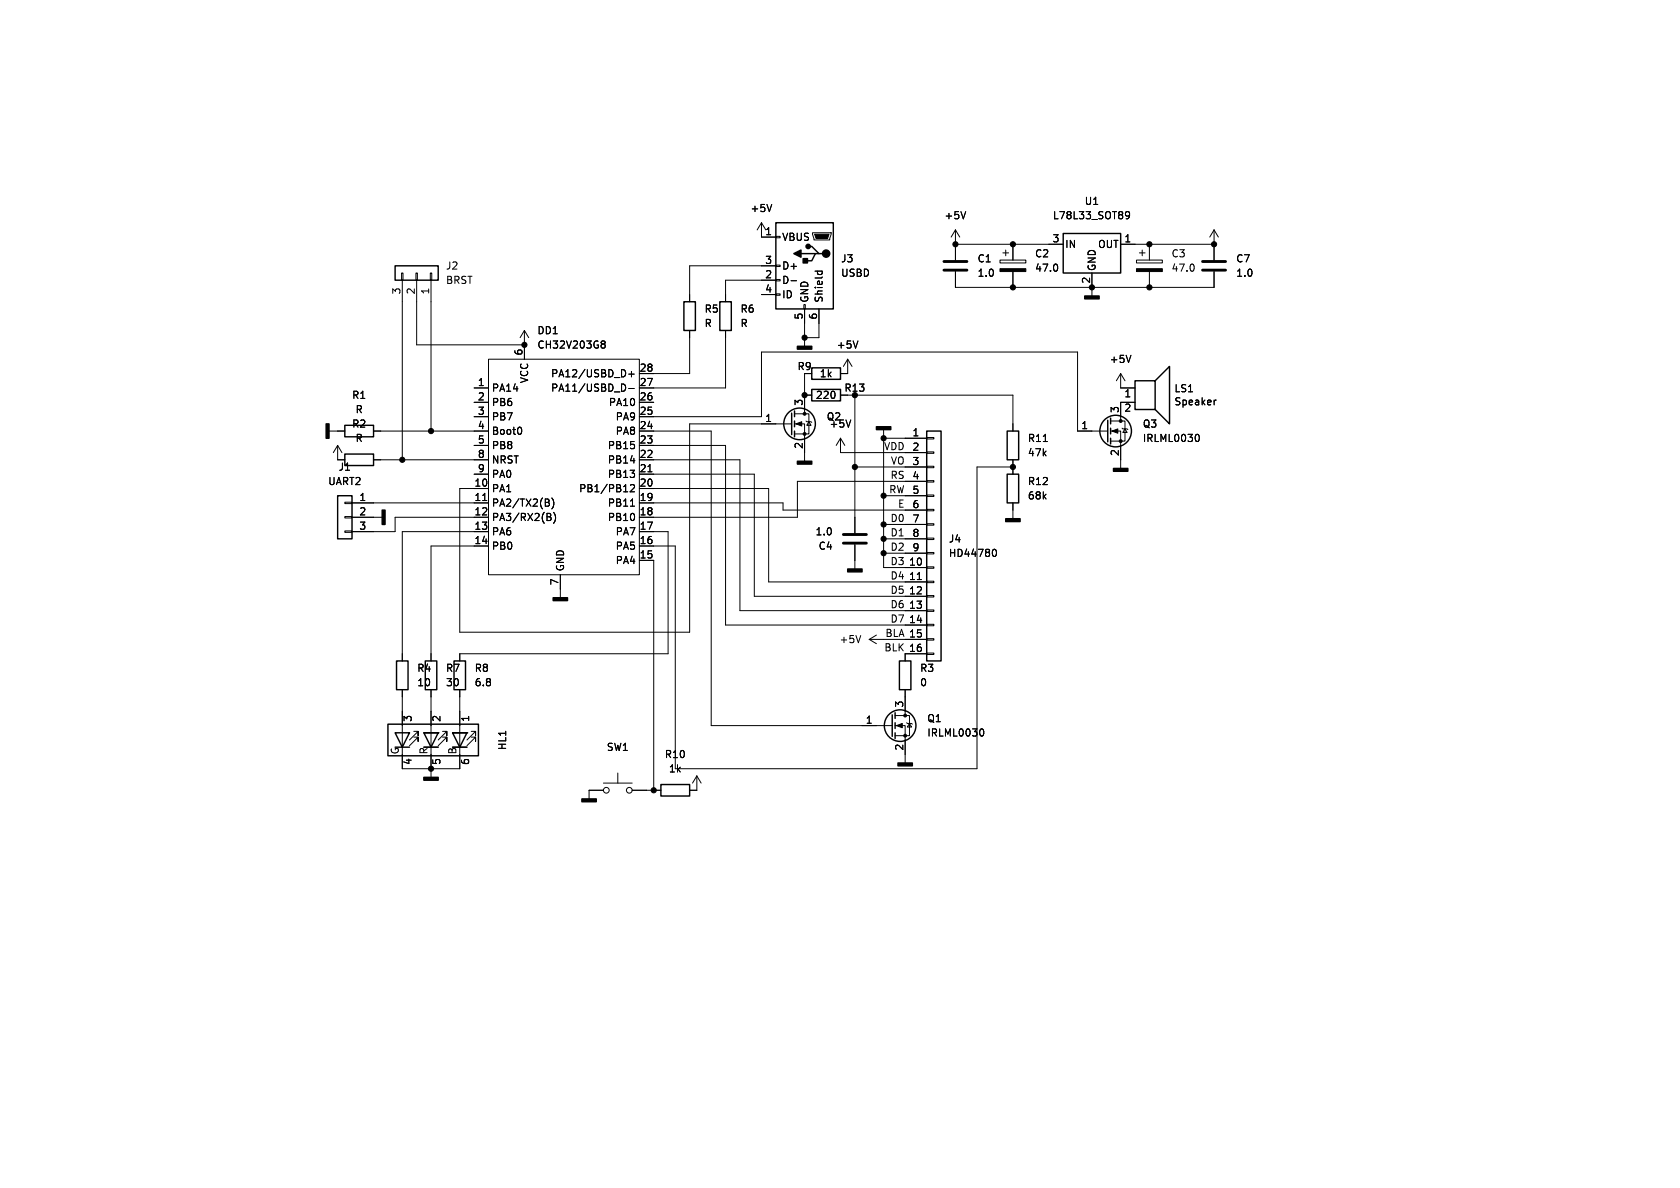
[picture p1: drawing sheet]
<svg xmlns="http://www.w3.org/2000/svg" width="297mm" height="210mm" viewBox="0 0 297 210" stroke-linecap="round" stroke-linejoin="round" font-family="sans-serif">
<g fill="#000" stroke="#000" stroke-width=".25">
<path d="M140.3 44.8l1.3-.6v1.3zM142 45.7h.7v.8h-.7zM191.8 52.3h2.5v.5h-2.5zM57.7 74.9h.5v2.6h-.5zM141 61.2h2.5v.5h-2.5zM154.9 75.4h2.6v.5h-2.6zM67.6 90.2h.5v2.5h-.5zM141 81.5h2.5v.5h-2.5zM177.8 91.7h2.5v.5h-2.5zM196.8 82.8h2.6v.5h-2.6zM97.8 105.7h2.5v.5h-2.5zM149.9 100.6h2.5v.5h-2.5z"/>
<path d="M74.9 137.4h2.6v.5h-2.6zM158.7 134.9h2.6v.5h-2.6zM102.9 141.2h2.5v.5h-2.5z"/>
<circle cx="142.9" cy="43.6" r=".38"/>
<circle cx="146" cy="44.8" r=".63"/>
</g>
<g fill="none" stroke="#000" stroke-width=".18">
<path d="M134.6 39.4l-.7 1.2M134.6 39.4v2.5h2.6M134.6 39.4l.8 1.2M136.4 36.1l-.4 1.3M170.7 37.4l-.4 1.3M199 37.5l.2-.1 .4 .1a.84 .84 0 0 1-.3 1.2h-.2M199.7 38l-.2 .2-.5-.1M71 48.3h.2v1.2h-.2zM71.1 49.5v31.8M73.5 48.3h.3v1.2h-.3zM73.7 49.5v11.5h19M76.1 48.3h.2v1.2h-.2z"/>
<path d="M76.2 49.5v26.7M92.7 58.4v5.1M92.7 58.4l-.8 1.3M92.7 58.4l.8 1.3M121.9 58.4v7.6h-8.9M128.3 58.4v10.2h-15.3M134.6 52.1h2.6M137.2 51.9h.7v.3h-.7zM137.2 49.4h.7v.3h-.7zM137.2 46.9h.7v.2h-.7zM137.2 41.8h.7v.2h-.7zM137.2 47h-15.3v6.3"/>
<path d="M137.2 49.5h-8.9v3.8M139.8 49.6h1M142.1 53.8h.3v.8h-.3zM142.2 54.6v6.6M143.6 41.1h3.3v.3l-.2 1h-2.8zM144.1 47.9h1.3M144.6 47.9l-.1 .4M144.8 54.6v5.1h-2.6M145.3 47.9l.1 .4M168.9 40.6v5.4M168.9 48v2.8h45.7v-2.8M168.9 40.6l-.8 1.3"/>
<path d="M168.9 40.6l.8 1.3M168.9 43.2h19.1M176.8 46h4.6v.5h-4.6zM177.3 44.7h1M177.8 44.2v1M179.1 43.2v2.8M179.1 48v2.8M186.9 46.8l.1 .4-.1 .6M193 48.3v4M198.1 43.2h16.5M200.9 46h4.6v.5h-4.6zM201.4 44.7h1"/>
<path d="M201.9 44.2v1M203.2 43.2v2.8M203.2 48v2.8M211 46.8l.1 .4-.1 .6M214.6 40.6v5.4M214.6 40.6l-.7 1.3M214.6 40.6l.8 1.3M58.2 76.2h2.8M59.7 78.7v2.6h1.3M59.7 78.7l-.8 1.3M59.7 78.7l.8 1.3M66 76.2h20.4"/>
<path d="M83.8 68.6h2.6M83.8 71.1h2.6M83.8 78.7h2.6M83.8 73.7h2.6M86.4 63.5h26.6v38.1h-26.6zM91.9 75.5a.79 .79 0 0 1 0 1.3M106.4 60.8h.1M106.4 60.3h.3l.2 .1 .1 .2-.3 .2M106.5 60.8h.2M106.5 60.8l-.1 .1M106.7 60.8l.3 .3-.1 .3-.2 .1h-.3M110.4 68l.2 .4-.2 .7"/>
<path d="M111.2 68.7h.9M111.2 66.1h.9M111.6 65.7v.9M113 76.2h12.7v52.1h32M113 73.7h21.6v-11.5h55.9v14h5.3M113 71.1h2.6M113 78.7h15.3v31.8h35.5M140 74.9h-18.1v36.9h-40.6v-25.4h5.1M140.5 74.9h1.7v6.6M140.5 73.2h2.5v3.5h-2.5M142.2 66v7.2M142.2 69.9h1.3"/>
<path d="M142.5 74.4l.1 .1h.8l.1 .2M143 74.5l.4 .7h-.8zM148.6 69.9h1.3M148.6 77.5v2.5h15.2M148.6 77.5l-.8 1.2M148.6 77.5l.8 1.2M149.9 63.5v2.5h-1.3M149.9 63.5l-.8 1.3M149.9 63.5l.7 1.3M150.4 74.2l-.4 1.3M151.7 60.3l-.4 1.2M156.2 77.5h7.6"/>
<path d="M156.2 75.9v24.4h7.6M163.8 79.9h1.3v.2h-1.3zM163.8 77.3h1.3v.3h-1.3zM179.1 76.2v-6.3h-28v24.3M184.4 78h.8M196.3 76.2h1.8v6.6M196.3 74.4h2.6v3.6h-2.6M198.1 66v2.6h2.6M198.1 66l-.7 1.3M198.1 66l.8 1.3M198.4 75.7l.1 .1h.8l.1 .1M198.9 75.8l.4 .7h-.8z"/>
<path d="M199.9 62.8l-.4 1.3M200.7 71.1h-2.6v3.3M211.6 76.8a.68 .68 0 0 1 .4 .6 .68 .68 0 0 1-.4 .6M215 70.7l-.3 .1M61 93.9h1.2v.2h-1.2zM61 91.3h1.2v.3h-1.2zM61 88.8h1.2v.2h-1.2zM62.2 88.9h24.2M62.2 91.4h5.4M66 81.3h20.4M83.8 83.8h2.6M85.3 88.5h.8"/>
<path d="M86.4 91.4h-16.6v2.6h-7.6M86.4 94h-15.3v22.8M86.4 96.5h-10.2v20.3M96.4 88.2l.6 .1 .1 .3-.3 .2M96.4 88.8h.4M96.7 90.7l.6 .2 .1 .2-.3 .3M96.7 91.4h.4M96.8 88.8l.3 .3v.3l-.7 .1M97.1 91.4l.3 .2v.3l-.7 .1M97.6 88a1.46 1.46 0 0 1 0 2M97.9 90.6a1.46 1.46 0 0 1 0 1.9M111.5 89.5h.7"/>
<path d="M111.5 85.8l.4-.1 .3 .3-.8 .9h.8M113 86.4h22.9v16.5h27.9M113 88.9h25.4v1.3h25.4M113 94h5.1v21.6h-36.8v1.2M113 99.1h2.6v40.6M113 83.8h20.3v21.6h30.5M113 81.3h17.8v26.7h33M114.5 83.4h.8M151.1 82.6h12.7M151.1 96.3v4.3M156.2 87.6h7.6M156.2 92.7h7.6"/>
<path d="M156.2 95.3h7.6M156.2 97.8h7.6M163.8 97.7h1.3v.2h-1.3zM163.8 95.1h1.3v.3h-1.3zM163.8 92.6h1.3v.2h-1.3zM163.8 90h1.3v.3h-1.3zM163.8 87.5h1.3v.3h-1.3zM163.8 85h1.3v.2h-1.3zM163.8 82.4h1.3v.3h-1.3zM163.8 85.1h-22.8v6.3h-28M175.6 97.2l.1-.1a.68 .68 0 0 1 .5 .6 .68 .68 0 0 1-.5 .7l-.1-.1M179.1 82.6h-6.4v53.3h-53.3v-39.4h-6.4"/>
<path d="M179.1 81.3v2.5M179.1 88.9v2.8M99.1 101.6v4.1M152.2 112.3l-.5 1.3M153.7 113h10.1M153.7 113l1.2 .8M154.9 112.3l-1.2 .7M162.2 102.5h.7M163.8 115.4h1.3v.3h-1.3zM163.8 112.9h1.3v.3h-1.3zM163.8 110.4h1.3v.2h-1.3zM163.8 107.8h1.3v.3h-1.3z"/>
<path d="M163.8 105.3h1.3v.2h-1.3zM163.8 102.7h1.3v.3h-1.3zM163.8 100.2h1.3v.3h-1.3zM163.8 115.6h-3.8v1.2M71.1 121.9v10.2M71.1 133.4v2.5h10.2v-2.5M73.2 129.3h.7v.7v-.7l-1.5 1.5M73.2 130.3h.7v.8v-.8l-1.5 1.5M74.9 129.5h2.6zM74.9 132.1h2.6M76.2 121.9v10.2M76.2 133.4v4"/>
<path d="M77.5 129.5h.1M78.2 129.3h.8v.7v-.7l-1.5 1.5M78.2 130.3h.8v.8v-.8l-1.5 1.5M80 129.5h2.5zM80 132.1h2.5M81.3 121.9v10.2M82.5 129.5h.1M83.3 129.3h.8v.7v-.7l-1.6 1.5M83.3 130.3h.8v.8v-.8l-1.6 1.5M106.7 139.7h-2.6v1.5M106.7 138.4h5.1M109.2 136.7v1.7"/>
<path d="M111.8 139.7h5M123.2 137.2v2.5h-1.3M123.2 137.2l-.8 1.2M123.2 137.2l.8 1.2M158.2 128.3h1.8v6.6M158.2 126.5h2.6v3.5h-2.6M160 121.9v4.6M160.3 127.8l.1 .1h.8l.1 .1M160.8 127.9l.4 .6h-.8zM173.5 128.8a.68 .68 0 0 1 .4 .7 .68 .68 0 0 1-.4 .6"/>
<circle cx="107.2" cy="139.7" r=".51"/>
<circle cx="111.3" cy="139.7" r=".51"/>
</g>
<g fill="none" stroke="#000" stroke-width=".25">
<path d="M137.2 39.4h10.1v15.2h-10.1zM69.8 47h7.7v2.5h-7.7zM120.9 53.3h2v5.1h-2zM127.3 53.3h2v5.1h-2zM141.6 44.8h2.5M142.9 43.6h.6l1.3 1.2h.6M144.8 44.8h-.7l-.6 1.3h-1.3M188 41.3h10.1v7h-10.1zM61 75.2h5v2h-5zM140 73v3.8M140.5 72.6v1.1M140.5 74.4v1"/>
<path d="M140.5 76.2v1M143.5 65h5.1v2.1h-5.1zM143.5 68.8h5.1v2.1h-5.1zM163.8 76.2h2.6v40.6h-2.6zM178.1 76.2h2v5.1h-2zM195.8 74.3v3.8M196.3 73.9v1M196.3 75.7v1M196.3 77.5v1M200.7 67.3h3.5v5.1h-3.5zM204.2 67.3l2.6-2.5v10.1l-2.6-2.5M59.7 87.6h2.5v7.7h-2.5z"/>
<path d="M61 80.3h5v2h-5zM178.1 83.8h2v5.1h-2zM70.1 116.8h2v5.1h-2zM75.2 116.8h2v5.1h-2zM80.3 116.8h2v5.1h-2zM159 116.8h2v5.1h-2zM68.6 128h16v5.6h-16zM69.8 129.5h2.6l-1.3 2.6zM69.8 132.1h2.6M74.9 129.5h2.6l-1.3 2.6zM74.9 132.1h2.6M80 129.5h2.5l-1.2 2.6z"/>
<path d="M80 132.1h2.5M116.8 138.7h5.1v2h-5.1zM157.7 126.4v3.8M158.2 126v1M158.2 127.8v1M158.2 129.5v1.1"/>
<circle cx="141.4" cy="74.9" r="2.79"/>
<circle cx="197.2" cy="76.2" r="2.79"/>
<circle cx="159.1" cy="128.3" r="2.79"/>
</g>
<g fill="#000" stroke="#000" stroke-width=".18">
<path d="M144 41.4h2.6l-.3 .8h-2zM176.8 47.5h4.6v.5h-4.6zM200.9 47.5h4.6v.5h-4.6zM140.7 74.9l1-.4v.8zM196.6 76.2l1-.4v.8zM158.5 128.3l1-.4v.8z"/>
<circle cx="142.2" cy="59.7" r=".46"/>
<circle cx="168.9" cy="43.2" r=".46"/>
<circle cx="179.1" cy="43.2" r=".46"/>
<circle cx="179.1" cy="50.8" r=".46"/>
<circle cx="193" cy="50.8" r=".46"/>
<circle cx="203.2" cy="43.2" r=".46"/>
<circle cx="203.2" cy="50.8" r=".46"/>
<circle cx="214.6" cy="43.2" r=".46"/>
<circle cx="76.2" cy="76.2" r=".46"/>
<circle cx="92.7" cy="61" r=".46"/>
<circle cx="142.2" cy="69.9" r=".46"/>
<circle cx="142.2" cy="73.2" r=".25"/>
<circle cx="142.2" cy="76.7" r=".25"/>
<circle cx="151.1" cy="69.9" r=".46"/>
<circle cx="156.2" cy="77.5" r=".46"/>
<circle cx="198.1" cy="74.4" r=".25"/>
<circle cx="198.1" cy="78" r=".25"/>
<circle cx="71.1" cy="81.3" r=".46"/>
<circle cx="151.1" cy="82.6" r=".46"/>
<circle cx="156.2" cy="92.7" r=".46"/>
<circle cx="156.2" cy="95.3" r=".46"/>
<circle cx="156.2" cy="97.8" r=".46"/>
<circle cx="156.2" cy="87.6" r=".46"/>
<circle cx="179.1" cy="82.6" r=".46"/>
<circle cx="76.2" cy="135.9" r=".46"/>
<circle cx="115.6" cy="139.7" r=".46"/>
<circle cx="160" cy="130" r=".25"/>
<circle cx="160" cy="126.5" r=".25"/>
</g>
<path d="M166.9 47.8h4M166.9 46.2h4M212.6 47.8h4.1M212.6 46.2h4.1M149.1 94.5h4.1M149.1 96h4.1" fill="none" stroke="#000" stroke-width=".51"/>
<g font-size="1.8">
<text x="132.6" y="37.7">+5V</text>
<text x="135.2" y="41.7">1</text>
<text x="166.9" y="39">+5V</text>
<text x="186" y="39">L78L33_SOT89</text>
<text x="191.7" y="36.4">U1</text>
<text x="78.7" y="47.9">J2</text>
<text x="135.2" y="46.7">3</text>
<text x="138.2" y="42.8">VBUS</text>
<text x="138.2" y="47.9">D+</text>
<text x="148.6" y="46.6">J3</text>
<text x="172.7" y="46.6">C1</text>
<text x="182.9" y="45.7">C2</text>
<text x="186" y="42.9">3</text>
<text x="188.2" y="44">IN</text>
<text x="194" y="44">OUT</text>
<text x="198.7" y="42.9">1</text>
<text x="207" y="45.7">C3</text>
<text x="218.4" y="46.6">C7</text>
<text x="70.9" y="52.1" transform="rotate(-90 70.9 52.1)">3</text>
<text x="73.4" y="52.1" transform="rotate(-90 73.4 52.1)">2</text>
<text x="75.9" y="52.1" transform="rotate(-90 75.9 52.1)">1</text>
<text x="78.7" y="50.4">BRST</text>
<text x="135.2" y="49.3">2</text>
<text x="135.2" y="51.8">4</text>
<text x="138.2" y="50.4">D-</text>
<text x="138.2" y="52.9">ID</text>
<text x="143.1" y="53.6" transform="rotate(-90 143.1 53.6)">GND</text>
<text x="145.6" y="53.6" transform="rotate(-90 145.6 53.6)">Shield</text>
<text x="148.6" y="49.1">USBD</text>
<text x="172.7" y="49.1">1.0</text>
<text x="182.9" y="48.2">47.0</text>
<text x="192.8" y="50.2" transform="rotate(-90 192.8 50.2)">2</text>
<text x="193.9" y="48" transform="rotate(-90 193.9 48)">GND</text>
<text x="207" y="48.2">47.0</text>
<text x="218.4" y="49.1">1.0</text>
<text x="94.9" y="59.3">DD1</text>
<text x="124.5" y="55.5">R5</text>
<text x="124.5" y="58">R</text>
<text x="130.8" y="55.5">R6</text>
<text x="130.8" y="58">R</text>
<text x="142" y="56.6" transform="rotate(-90 142 56.6)">5</text>
<text x="144.5" y="56.6" transform="rotate(-90 144.5 56.6)">6</text>
<text x="92.5" y="62.9" transform="rotate(-90 92.5 62.9)">6</text>
<text x="94.9" y="61.8">CH32V203G8</text>
<text x="113" y="65.8">28</text>
<text x="140.9" y="65.6">R9</text>
<text x="147.8" y="61.8">+5V</text>
<text x="196.1" y="64.4">+5V</text>
<text x="62.2" y="70.7">R1</text>
<text x="84.4" y="68.3">1</text>
<text x="84.4" y="70.9">2</text>
<text x="86.9" y="69.4">PA14</text>
<text x="86.9" y="72">PB6</text>
<text x="93.6" y="67.8" transform="rotate(-90 93.6 67.8)">VCC</text>
<text x="97.3" y="69.4">PA11/USBD_D-</text>
<text x="97.3" y="66.9">PA12/USBD_D+</text>
<text x="107.5" y="72">PA10</text>
<text x="113" y="70.9">26</text>
<text x="113" y="68.3">27</text>
<text x="142" y="71.8" transform="rotate(-90 142 71.8)">3</text>
<text x="144.1" y="70.7">220</text>
<text x="144.8" y="66.9">1k</text>
<text x="149.2" y="69.4">R13</text>
<text x="198.7" y="70.6">1</text>
<text x="207.5" y="69.5">LS1</text>
<text x="207.5" y="71.9">Speaker</text>
<text x="62.2" y="75.8">R2</text>
<text x="62.8" y="73.3">R</text>
<text x="84.4" y="73.4">3</text>
<text x="84.4" y="75.9">4</text>
<text x="86.9" y="74.5">PB7</text>
<text x="86.9" y="77.1">Boot0</text>
<text x="108.8" y="77.1">PA8</text>
<text x="108.8" y="74.5">PA9</text>
<text x="113" y="75.9">24</text>
<text x="113" y="73.4">25</text>
<text x="135.2" y="74.7">1</text>
<text x="146.1" y="74.5">Q2</text>
<text x="146.6" y="75.8">+5V</text>
<text x="161.2" y="77.2">1</text>
<text x="191.1" y="75.9">1</text>
<text x="197.9" y="73.1" transform="rotate(-90 197.9 73.1)">3</text>
<text x="198.7" y="73.1">2</text>
<text x="201.9" y="75.8">Q3</text>
<text x="59.8" y="83.4">J1</text>
<text x="62.8" y="78.3">R</text>
<text x="84.4" y="78.5">5</text>
<text x="84.4" y="81">8</text>
<text x="84.4" y="83.6">9</text>
<text x="86.9" y="79.6">PB8</text>
<text x="86.9" y="82.1">NRST</text>
<text x="107.4" y="82.1">PB14</text>
<text x="107.4" y="79.6">PB15</text>
<text x="113" y="83.6">21</text>
<text x="113" y="81">22</text>
<text x="113" y="78.5">23</text>
<text x="142" y="79.4" transform="rotate(-90 142 79.4)">2</text>
<text x="156.2" y="79.7">VDD</text>
<text x="157.4" y="82.2">VO</text>
<text x="161.2" y="79.8">2</text>
<text x="161.2" y="82.3">3</text>
<text x="181.6" y="80.9">47k</text>
<text x="181.6" y="78.3">R11</text>
<text x="197.9" y="80.7" transform="rotate(-90 197.9 80.7)">2</text>
<text x="201.9" y="78.3">IRLML0030</text>
<text x="57.9" y="86">UART2</text>
<text x="63.4" y="88.6">1</text>
<text x="83.8" y="86.1">10</text>
<text x="83.8" y="88.6">11</text>
<text x="86.9" y="87.2">PA1</text>
<text x="86.9" y="89.8">PA2/TX2(B)</text>
<text x="86.9" y="84.7">PA0</text>
<text x="102.3" y="87.2">PB1/PB12</text>
<text x="107.4" y="89.8">PB11</text>
<text x="107.4" y="84.7">PB13</text>
<text x="113" y="88.6">19</text>
<text x="113" y="86.1">20</text>
<text x="157.1" y="87.3">RW 5</text>
<text x="157.3" y="84.7">RS</text>
<text x="158.7" y="89.8">E</text>
<text x="161.2" y="84.8">4</text>
<text x="161.2" y="89.9">6</text>
<text x="161.2" y="87.4">5</text>
<text x="181.6" y="88.5">68k</text>
<text x="181.6" y="86">R12</text>
<text x="63.4" y="91.2">2</text>
<text x="63.4" y="93.7">3</text>
<text x="83.8" y="91.2">12</text>
<text x="83.8" y="93.7">13</text>
<text x="86.9" y="92.3">PA3/RX2(B)</text>
<text x="86.9" y="94.8">PA6</text>
<text x="107.4" y="92.3">PB10</text>
<text x="108.8" y="94.8">PA7</text>
<text x="113" y="93.7">17</text>
<text x="113" y="91.2">18</text>
<text x="144.1" y="94.8">1.0</text>
<text x="157.3" y="94.9">D1</text>
<text x="157.3" y="92.4">D0</text>
<text x="161.2" y="92.5">7</text>
<text x="161.2" y="95">8</text>
<text x="83.8" y="96.3">14</text>
<text x="86.9" y="97.4">PB0</text>
<text x="99.9" y="101.1" transform="rotate(-90 99.9 101.1)">GND</text>
<text x="108.8" y="99.9">PA4</text>
<text x="108.8" y="97.4">PA5</text>
<text x="113" y="98.8">15</text>
<text x="113" y="96.3">16</text>
<text x="144.6" y="97.4">C4</text>
<text x="157.3" y="100">D3</text>
<text x="157.3" y="97.4">D2</text>
<text x="160.6" y="100.1">10</text>
<text x="161.2" y="97.5">9</text>
<text x="167.6" y="96.1">J4</text>
<text x="167.6" y="98.7">HD44780</text>
<text x="98.8" y="103.6" transform="rotate(-90 98.8 103.6)">7</text>
<text x="157.3" y="105.1">D5</text>
<text x="157.3" y="107.6">D6</text>
<text x="157.3" y="102.5">D4</text>
<text x="160.6" y="102.6">11</text>
<text x="160.6" y="105.2">12</text>
<text x="160.6" y="107.7">13</text>
<text x="148.3" y="113.9">+5V</text>
<text x="156.4" y="112.7">BLA 15</text>
<text x="157.3" y="110.1">D7</text>
<text x="160.6" y="110.2">14</text>
<text x="160.6" y="112.8">15</text>
<text x="73.7" y="119">R4</text>
<text x="78.7" y="119">R7</text>
<text x="83.8" y="119">R8</text>
<text x="156.2" y="115.2">BLK 16</text>
<text x="160.6" y="115.3">16</text>
<text x="162.6" y="119">R3</text>
<text x="73.7" y="121.5">10</text>
<text x="78.7" y="121.5">30</text>
<text x="83.8" y="121.5">6.8</text>
<text x="159.8" y="125.2" transform="rotate(-90 159.8 125.2)">3</text>
<text x="162.6" y="121.5">0</text>
<text x="73.1" y="127.7" transform="rotate(-90 73.1 127.7)">3</text>
<text x="78.2" y="127.7" transform="rotate(-90 78.2 127.7)">2</text>
<text x="83.3" y="127.7" transform="rotate(-90 83.3 127.7)">1</text>
<text x="153" y="128">1</text>
<text x="163.8" y="127.9">Q1</text>
<text x="163.8" y="130.4">IRLML0030</text>
<text x="70.7" y="133.5" transform="rotate(-90 70.7 133.5)">G</text>
<text x="73.1" y="135.3" transform="rotate(-90 73.1 135.3)">4</text>
<text x="75.8" y="133.5" transform="rotate(-90 75.8 133.5)">R</text>
<text x="78.2" y="135.3" transform="rotate(-90 78.2 135.3)">5</text>
<text x="80.9" y="133.5" transform="rotate(-90 80.9 133.5)">B</text>
<text x="83.3" y="135.3" transform="rotate(-90 83.3 135.3)">6</text>
<text x="89.7" y="132.7" transform="rotate(-90 89.7 132.7)">HL1</text>
<text x="107.2" y="132.9">SW1</text>
<text x="117.4" y="134.2">R10</text>
<text x="118.2" y="136.8">1k</text>
<text x="159.8" y="132.8" transform="rotate(-90 159.8 132.8)">2</text>
</g>
</svg>
